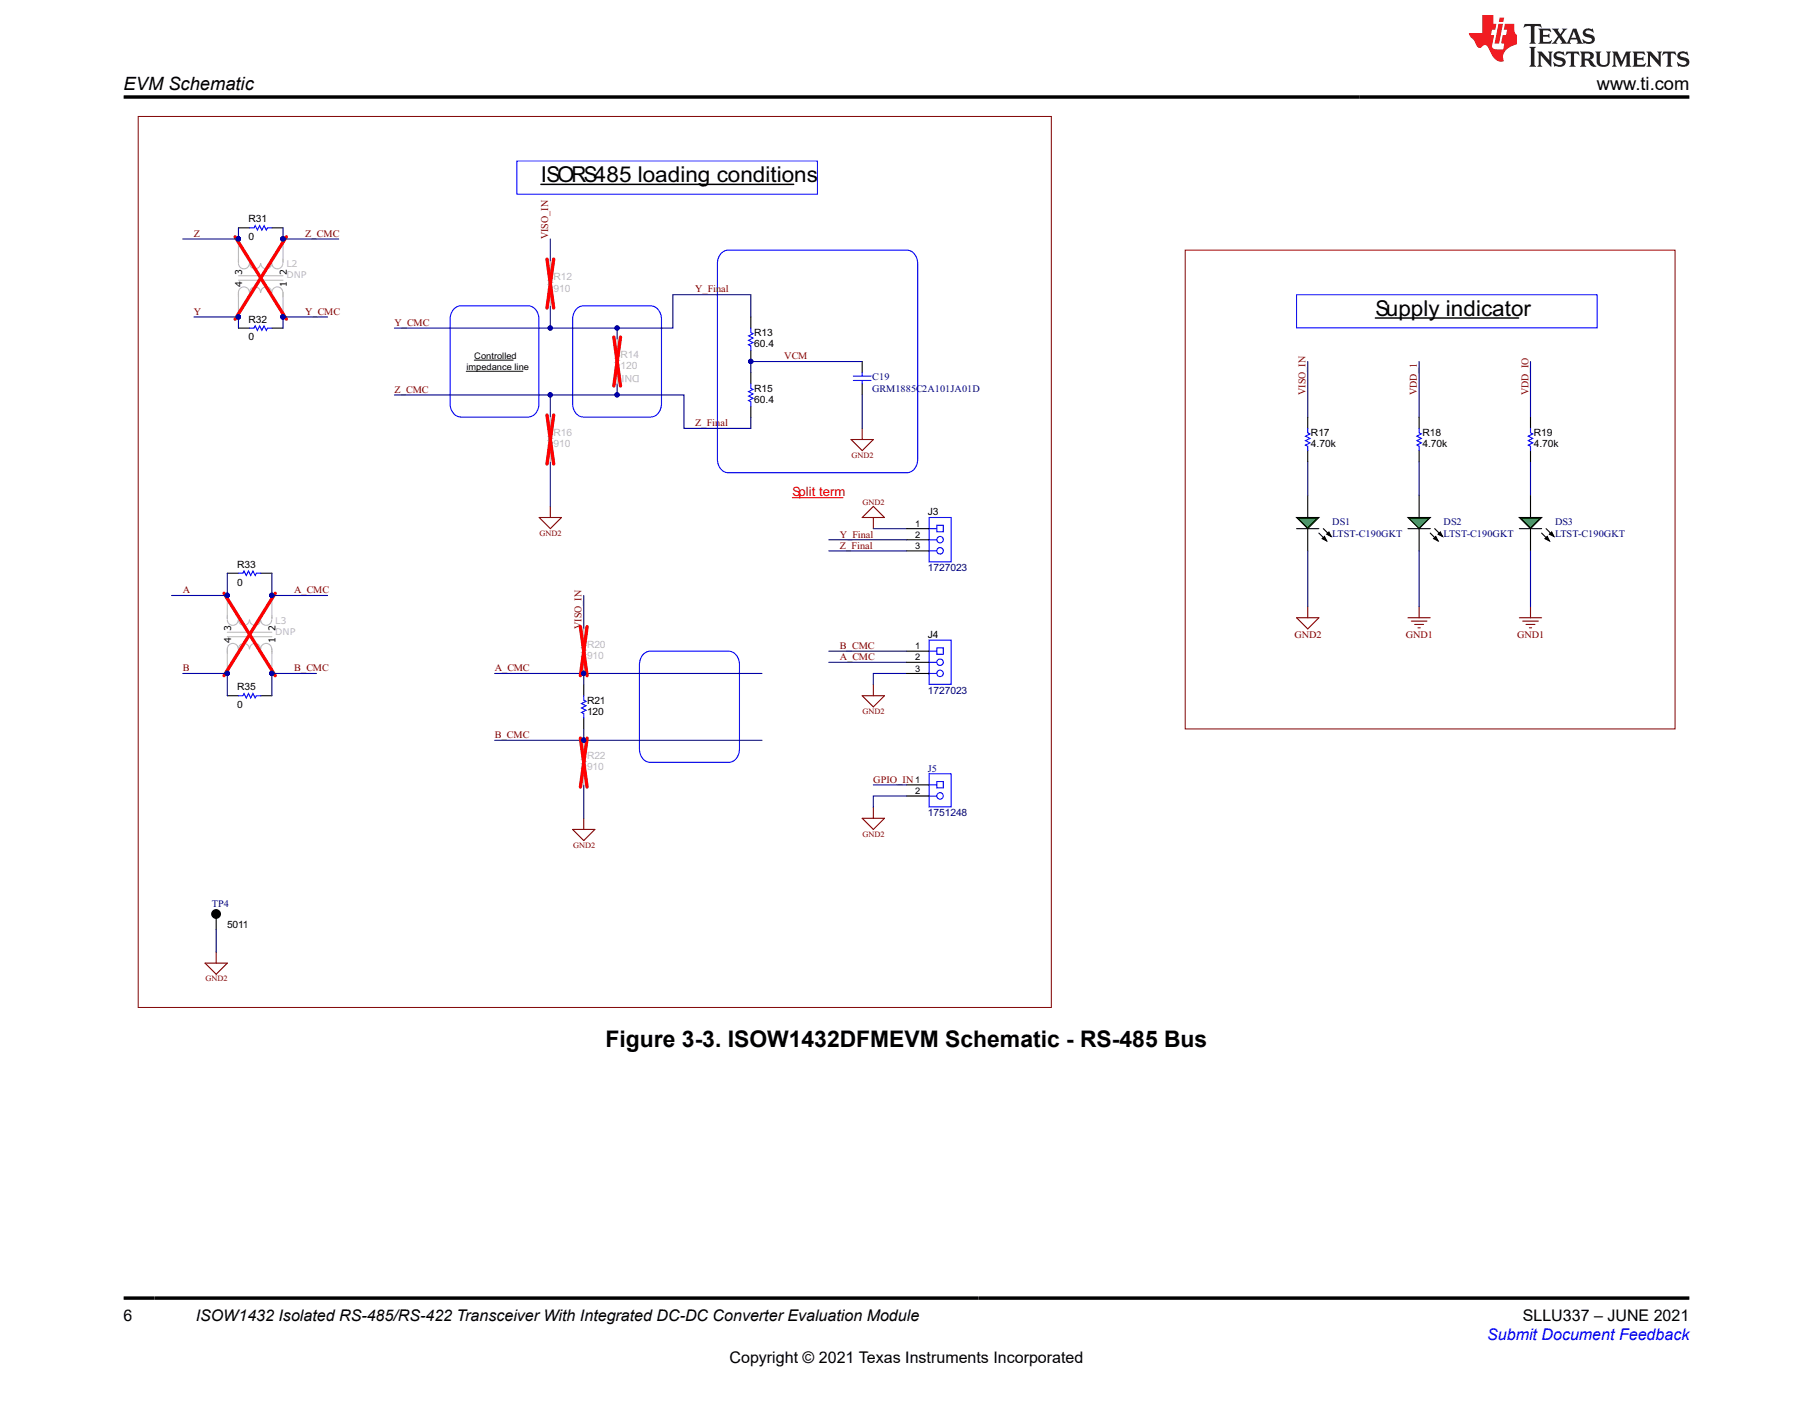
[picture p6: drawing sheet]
<svg xmlns="http://www.w3.org/2000/svg" width="279mm" height="216mm" viewBox="0 0 279 216" stroke-linecap="round" stroke-linejoin="round" font-family="sans-serif">
<path d="M111 39.2l.8-.6 .4-.1h27.6a1.91 1.91 0 0 1 1.6 2.1v30.2a1.91 1.91 0 0 1-1.6 2h-27.6a1.91 1.91 0 0 1-1.6-2v-30.2v-.5zM69.8 47.7l.8-.5 .4-.1h10.4a1.91 1.91 0 0 1 1.7 2.1v13a1.91 1.91 0 0 1-1.7 2.1h-10.4a1.91 1.91 0 0 1-1.6-2.1v-13v-.5zM88.7 47.7l.8-.5 .4-.1h10.4a1.91 1.91 0 0 1 1.6 2.1v13a1.91 1.91 0 0 1-1.6 2.1h-10.4a1.91 1.91 0 0 1-1.7-2.1v-13l.1-.5zM131.5 57.9h2.7M131.5 58.6h2.7M132.9 57.4v.5M132.9 58.6v.5M99 101l.8-.6h.4h12.1a1.91 1.91 0 0 1 1.7 2v13a1.91 1.91 0 0 1-1.7 2.1h-12.1a1.91 1.91 0 0 1-1.7-2.1v-13l.1-.5z" fill="none" stroke="#00f" stroke-width=".17"/>
<path d="M71.9 57.2h8.7M73.1 55.5h6" fill="none" stroke="#000" stroke-width=".15"/>
<path d="M132.9 55.7v1.7M132.9 59.1v1.8M218.7 76.3v3.5M218.7 81.5v3.4" fill="none" stroke="#000" stroke-width=".17"/>
<path d="M131.2 67.7h3.4l-1.7 1.7zM132.9 66v1.7" fill="none" stroke="#7f0000" stroke-width=".17"/>
<path d="M122.1 76.7h7.8" fill="none" stroke="#f00" stroke-width=".15"/>
<path d="M217 79.7h3.4l-1.7 1.8z" fill="#00be00"/>
<path d="M217 79.8h3.4l-1.7 1.7zM235.9 76.3v3.5M217 81.5h3.4M220.4 82.2l1.2 1.2M220.9 83l.4-.3 .3 .7zM221.1 81.5l1.2 1.2M221.6 82.3l.4-.3 .3 .7zM235.9 81.5v3.4" fill="none" stroke="#000" stroke-width=".17"/>
<path d="M221.3 82.7l.3 .7-.7-.4zM222 82l.3 .7-.7-.4z" fill="#000"/>
<path d="M217 95.2h3.4M217.5 95.7h2.4M218 96.2h1.4M218.5 96.7h.4M218.7 93.5v1.7" fill="none" stroke="#7f0000" stroke-width=".17"/>
<path d="M234.1 79.7h3.5l-1.7 1.8z" fill="#00be00"/>
<path d="M201.5 76.3v3.5M234.1 79.8h3.5l-1.7 1.7zM201.5 81.5v3.4M234.1 81.5h3.5M237.6 82.2l1.2 1.2M238.3 81.5l1.2 1.2M238.4 82.7l.4 .7-.7-.4zM239.1 82l.4 .7-.7-.4z" fill="none" stroke="#000" stroke-width=".17"/>
<path d="M238.4 82.7l.4 .7-.7-.4zM239.1 82l.4 .7-.7-.4z" fill="#000"/>
<path d="M234.1 95.2h3.5M234.7 95.7h2.4M235.2 96.2h1.4M235.7 96.7h.3M235.9 93.5v1.7" fill="none" stroke="#7f0000" stroke-width=".17"/>
<path d="M199.8 79.7h3.5l-1.8 1.8z" fill="#00be00"/>
<path d="M199.8 79.8h3.5l-1.8 1.7zM199.8 81.5h3.5M203.3 82.2l1.2 1.2M203.9 81.5l1.2 1.2M204.1 82.7l.4 .7-.7-.4zM204.8 82l.3 .7-.6-.4z" fill="none" stroke="#000" stroke-width=".17"/>
<path d="M204.1 82.7l.4 .7-.7-.4zM204.8 82l.3 .7-.6-.4z" fill="#000"/>
<path d="M83.1 79.8h3.4l-1.7 1.7zM84.8 78v1.7M199.8 95.2h3.5l-1.8 1.7zM201.5 93.5v1.7M88.2 127.8h3.5l-1.7 1.7zM90 126.1v1.7" fill="none" stroke="#7f0000" stroke-width=".17"/>
<path d="M79.7 24.8h46.3v5.1h-46.3zM199.8 45.4h46.3v5.1h-46.3z" fill="none" stroke="#00f" stroke-width=".15"/>
<path d="M83.4 28.4h38.9M212 49h22" fill="none" stroke="#000" stroke-width=".23"/>
<path d="M21.3 17.9h140.7v137.4h-140.7zM182.7 38.5h75.4v73.8h-75.4z" fill="none" stroke="#7f0000" stroke-width=".15"/>
<path d="M36.7 36.8v3.5" fill="none" stroke="#bfbdbb" stroke-width=".17"/>
<circle cx="36.7" cy="36.8" r=".33" fill="#00007f"/>
<circle cx="36.7" cy="36.8" r=".33" fill="none" stroke="#00007f" stroke-width=".15"/>
<path d="M43.6 36.8v3.5" fill="none" stroke="#bfbdbb" stroke-width=".17"/>
<circle cx="43.6" cy="36.8" r=".33" fill="#00007f"/>
<circle cx="43.6" cy="36.8" r=".33" fill="none" stroke="#00007f" stroke-width=".15"/>
<path d="M43.6 45.4v3.4" fill="none" stroke="#bfbdbb" stroke-width=".17"/>
<circle cx="43.6" cy="48.8" r=".33" fill="#00007f"/>
<circle cx="43.6" cy="48.8" r=".33" fill="none" stroke="#00007f" stroke-width=".15"/>
<path d="M36.7 45.4v3.4" fill="none" stroke="#bfbdbb" stroke-width=".17"/>
<circle cx="36.7" cy="48.8" r=".33" fill="#00007f"/>
<circle cx="36.7" cy="48.8" r=".33" fill="none" stroke="#00007f" stroke-width=".15"/>
<path d="M36.7 39.9v.5M43.6 39.9v.5M36.7 43.2h6.9M36.7 42.5h6.9M40.1 45.1a.86 .86 0 0 0-.8-.9 .86 .86 0 0 0-.9 .9 .84 .84 0 0 0-.8-.9 .84 .84 0 0 0-.8 .9l-.1 .7M40.1 40.6a.86 .86 0 0 1-.8 .8 .86 .86 0 0 1-.9-.8 .84 .84 0 0 1-.8 .8 .84 .84 0 0 1-.9-.8M41.9 40.6a.84 .84 0 0 1-.9 .8 .84 .84 0 0 1-.8-.8M41.9 45.1a.84 .84 0 0 0-.9-.9 .84 .84 0 0 0-.8 .9M43.6 45.1a.84 .84 0 0 0-.9-.9 .84 .84 0 0 0-.8 .9M43.6 40.6a.84 .84 0 0 1-.9 .8 .84 .84 0 0 1-.8-.8M43.6 45.1v.7" fill="none" stroke="#bfbdbb" stroke-width=".17"/>
<path d="M36.2 36.5l7.9 12.7M44.1 36.5l-7.9 12.7" fill="none" stroke="#f00" stroke-width=".51"/>
<circle cx="36.7" cy="36.8" r=".33" fill="#00007f"/>
<circle cx="36.7" cy="36.8" r=".33" fill="none" stroke="#00007f" stroke-width=".15"/>
<circle cx="43.6" cy="36.8" r=".33" fill="#00007f"/>
<circle cx="43.6" cy="36.8" r=".33" fill="none" stroke="#00007f" stroke-width=".15"/>
<circle cx="43.6" cy="48.8" r=".33" fill="#00007f"/>
<circle cx="43.6" cy="48.8" r=".33" fill="none" stroke="#00007f" stroke-width=".15"/>
<circle cx="36.7" cy="48.8" r=".33" fill="#00007f"/>
<circle cx="36.7" cy="48.8" r=".33" fill="none" stroke="#00007f" stroke-width=".15"/>
<path d="M134.6 78l1.7 1.8h-3.4zM134.6 79.8v1.7M132.9 107.2h3.4l-1.7 1.7zM134.6 105.5v1.7" fill="none" stroke="#7f0000" stroke-width=".17"/>
<path d="M35 91.8v3.4" fill="none" stroke="#bfbdbb" stroke-width=".17"/>
<circle cx="35" cy="91.8" r=".33" fill="#00007f"/>
<circle cx="35" cy="91.8" r=".33" fill="none" stroke="#00007f" stroke-width=".15"/>
<path d="M41.9 91.8v3.4" fill="none" stroke="#bfbdbb" stroke-width=".17"/>
<circle cx="41.9" cy="91.8" r=".33" fill="#00007f"/>
<circle cx="41.9" cy="91.8" r=".33" fill="none" stroke="#00007f" stroke-width=".15"/>
<path d="M41.9 100.4v3.4" fill="none" stroke="#bfbdbb" stroke-width=".17"/>
<circle cx="41.9" cy="103.8" r=".33" fill="#00007f"/>
<circle cx="41.9" cy="103.8" r=".33" fill="none" stroke="#00007f" stroke-width=".15"/>
<path d="M35 100.4v3.4" fill="none" stroke="#bfbdbb" stroke-width=".17"/>
<circle cx="35" cy="103.8" r=".33" fill="#00007f"/>
<circle cx="35" cy="103.8" r=".33" fill="none" stroke="#00007f" stroke-width=".15"/>
<path d="M35 98.1h6.9M35 97.4h6.9M35 94.9v.5M36.7 95.5a.84 .84 0 0 1-.8 .9 .84 .84 0 0 1-.9-.9M40.1 95.5a.86 .86 0 0 1-.8 .9 .86 .86 0 0 1-.9-.9 .84 .84 0 0 1-.8 .9 .84 .84 0 0 1-.9-.9M41.9 95.5a.84 .84 0 0 1-.9 .9 .84 .84 0 0 1-.8-.9M41.9 94.9v.5M36.7 100a.84 .84 0 0 0-.8-.9 .84 .84 0 0 0-.9 .9v.7M40.1 100a.86 .86 0 0 0-.8-.8 .86 .86 0 0 0-.9 .8 .84 .84 0 0 0-.8-.9 .84 .84 0 0 0-.8 .9M41.9 100a.84 .84 0 0 0-.9-.9 .84 .84 0 0 0-.8 .9M41.9 100v.7" fill="none" stroke="#bfbdbb" stroke-width=".17"/>
<path d="M34.5 91.4l7.9 12.7M42.4 91.4l-7.9 12.7" fill="none" stroke="#f00" stroke-width=".51"/>
<circle cx="35" cy="91.8" r=".33" fill="#00007f"/>
<circle cx="35" cy="91.8" r=".33" fill="none" stroke="#00007f" stroke-width=".15"/>
<circle cx="41.9" cy="91.8" r=".33" fill="#00007f"/>
<circle cx="41.9" cy="91.8" r=".33" fill="none" stroke="#00007f" stroke-width=".15"/>
<circle cx="41.9" cy="103.8" r=".33" fill="#00007f"/>
<circle cx="41.9" cy="103.8" r=".33" fill="none" stroke="#00007f" stroke-width=".15"/>
<circle cx="35" cy="103.8" r=".33" fill="#00007f"/>
<circle cx="35" cy="103.8" r=".33" fill="none" stroke="#00007f" stroke-width=".15"/>
<path d="M95.1 59.1v1.8" fill="none" stroke="#00007f" stroke-width=".17"/>
<circle cx="95.1" cy="60.8" r=".33" fill="#00007f"/>
<circle cx="95.1" cy="60.8" r=".33" fill="none" stroke="#00007f" stroke-width=".15"/>
<path d="M132.9 55.7h-17.2v1.7M132.9 60.9v5.1" fill="none" stroke="#00007f" stroke-width=".17"/>
<circle cx="115.7" cy="55.7" r=".33" fill="#00007f"/>
<circle cx="115.7" cy="55.7" r=".33" fill="none" stroke="#00007f" stroke-width=".15"/>
<g fill="none" stroke="#00007f" stroke-width=".17">
<path d="M84.8 36.8v3.5M201.5 55.7v8.6M218.7 55.7v8.6M235.9 55.7v8.6M84.8 60.9v3.4M201.5 71.2v5.1M218.7 71.2v5.1M235.9 71.2v5.1M90 91.8v5.1M201.5 84.9v8.6M218.7 84.9v8.6M235.9 84.9v8.6"/>
<path d="M90 121v5.1"/>
</g>
<circle cx="84.8" cy="60.8" r=".33" fill="#00007f"/>
<circle cx="84.8" cy="60.8" r=".33" fill="none" stroke="#00007f" stroke-width=".15"/>
<path d="M43.6 48.8h6.9M84.8 71.2v6.8M127.7 83.2h12M134.6 81.5h5.1" fill="none" stroke="#00007f" stroke-width=".17"/>
<circle cx="43.6" cy="48.8" r=".33" fill="#00007f"/>
<circle cx="43.6" cy="48.8" r=".33" fill="none" stroke="#00007f" stroke-width=".15"/>
<path d="M28.2 36.8h8.5" fill="none" stroke="#00007f" stroke-width=".17"/>
<circle cx="36.7" cy="36.8" r=".33" fill="#00007f"/>
<circle cx="36.7" cy="36.8" r=".33" fill="none" stroke="#00007f" stroke-width=".15"/>
<path d="M29.9 48.8h6.8" fill="none" stroke="#00007f" stroke-width=".17"/>
<circle cx="36.7" cy="48.8" r=".33" fill="#00007f"/>
<circle cx="36.7" cy="48.8" r=".33" fill="none" stroke="#00007f" stroke-width=".15"/>
<path d="M84.8 47.1v3.5" fill="none" stroke="#00007f" stroke-width=".17"/>
<circle cx="84.8" cy="50.5" r=".33" fill="#00007f"/>
<circle cx="84.8" cy="50.5" r=".33" fill="none" stroke="#00007f" stroke-width=".15"/>
<path d="M95.1 50.6v1.7" fill="none" stroke="#00007f" stroke-width=".17"/>
<circle cx="95.1" cy="50.5" r=".33" fill="#00007f"/>
<circle cx="95.1" cy="50.5" r=".33" fill="none" stroke="#00007f" stroke-width=".15"/>
<path d="M43.6 36.8h8.6" fill="none" stroke="#00007f" stroke-width=".17"/>
<circle cx="43.6" cy="36.8" r=".33" fill="#00007f"/>
<circle cx="43.6" cy="36.8" r=".33" fill="none" stroke="#00007f" stroke-width=".15"/>
<path d="M115.7 48.8v-3.4h-12v5.2h-42.9" fill="none" stroke="#00007f" stroke-width=".17"/>
<circle cx="84.8" cy="50.5" r=".33" fill="#00007f"/>
<circle cx="84.8" cy="50.5" r=".33" fill="none" stroke="#00007f" stroke-width=".15"/>
<circle cx="95.1" cy="50.5" r=".33" fill="#00007f"/>
<circle cx="95.1" cy="50.5" r=".33" fill="none" stroke="#00007f" stroke-width=".15"/>
<path d="M60.8 60.9h44.6v5.1h10.3v-1.7" fill="none" stroke="#00007f" stroke-width=".17"/>
<circle cx="84.8" cy="60.8" r=".33" fill="#00007f"/>
<circle cx="84.8" cy="60.8" r=".33" fill="none" stroke="#00007f" stroke-width=".15"/>
<circle cx="95.1" cy="60.8" r=".33" fill="#00007f"/>
<circle cx="95.1" cy="60.8" r=".33" fill="none" stroke="#00007f" stroke-width=".15"/>
<path d="M127.7 84.9h12M41.9 103.8h6.9M127.7 100.4h12M127.7 102.1h12M139.7 103.8h-5.1v1.7" fill="none" stroke="#00007f" stroke-width=".17"/>
<circle cx="41.9" cy="103.8" r=".33" fill="#00007f"/>
<circle cx="41.9" cy="103.8" r=".33" fill="none" stroke="#00007f" stroke-width=".15"/>
<path d="M26.5 91.8h8.5" fill="none" stroke="#00007f" stroke-width=".17"/>
<circle cx="35" cy="91.8" r=".33" fill="#00007f"/>
<circle cx="35" cy="91.8" r=".33" fill="none" stroke="#00007f" stroke-width=".15"/>
<path d="M28.2 103.8h6.8" fill="none" stroke="#00007f" stroke-width=".17"/>
<circle cx="35" cy="103.8" r=".33" fill="#00007f"/>
<circle cx="35" cy="103.8" r=".33" fill="none" stroke="#00007f" stroke-width=".15"/>
<path d="M41.9 91.8h8.6" fill="none" stroke="#00007f" stroke-width=".17"/>
<circle cx="41.9" cy="91.8" r=".33" fill="#00007f"/>
<circle cx="41.9" cy="91.8" r=".33" fill="none" stroke="#00007f" stroke-width=".15"/>
<path d="M76.2 103.8h41.2" fill="none" stroke="#00007f" stroke-width=".17"/>
<circle cx="89.9" cy="103.8" r=".33" fill="#00007f"/>
<circle cx="89.9" cy="103.8" r=".33" fill="none" stroke="#00007f" stroke-width=".15"/>
<path d="M76.2 114.1h41.2" fill="none" stroke="#00007f" stroke-width=".17"/>
<circle cx="89.9" cy="114.1" r=".33" fill="#00007f"/>
<circle cx="89.9" cy="114.1" r=".33" fill="none" stroke="#00007f" stroke-width=".15"/>
<path d="M143.2 98.6h3.4v6.9h-3.4z" fill="#fff"/>
<path d="M143.2 98.6h3.4v6.9h-3.4zM143.2 102.1h1.2" fill="none" stroke="#00f" stroke-width=".17"/>
<circle cx="144.9" cy="102.1" r=".5" fill="#fff"/>
<g fill="none" stroke="#00f" stroke-width=".17">
<path d="M143.2 100.4h1.2M143.2 103.8h1.2"/>
<circle cx="144.9" cy="102.1" r=".5"/>
</g>
<path d="M139.7 100.4h3.5M139.7 102.1h3.5" fill="none" stroke="#000" stroke-width=".17"/>
<circle cx="144.9" cy="103.8" r=".5" fill="#fff"/>
<circle cx="144.9" cy="103.8" r=".5" fill="none" stroke="#00f" stroke-width=".17"/>
<path d="M139.7 103.8h3.5" fill="none" stroke="#000" stroke-width=".17"/>
<path d="M144.4 99.8h1v1h-1z" fill="#fff"/>
<path d="M144.4 99.8h1v1h-1z" fill="none" stroke="#00f" stroke-width=".17"/>
<path d="M143.2 79.7h3.4v6.9h-3.4z" fill="#fff"/>
<path d="M143.2 79.8h3.4v6.8h-3.4zM143.2 83.2h1.2" fill="none" stroke="#00f" stroke-width=".17"/>
<circle cx="144.9" cy="83.2" r=".5" fill="#fff"/>
<g fill="none" stroke="#00f" stroke-width=".17">
<path d="M143.2 81.5h1.2M143.2 84.9h1.2"/>
<circle cx="144.9" cy="83.2" r=".5"/>
</g>
<path d="M139.7 81.5h3.5M139.7 83.2h3.5" fill="none" stroke="#000" stroke-width=".17"/>
<circle cx="144.9" cy="84.9" r=".5" fill="#fff"/>
<circle cx="144.9" cy="84.9" r=".5" fill="none" stroke="#00f" stroke-width=".17"/>
<path d="M139.7 84.9h3.5" fill="none" stroke="#000" stroke-width=".17"/>
<path d="M144.4 81h1v.9h-1z" fill="#fff"/>
<path d="M144.4 81h1v.9h-1z" fill="none" stroke="#00f" stroke-width=".17"/>
<path d="M143.2 119.2h3.4v5.2h-3.4z" fill="#fff"/>
<path d="M143.2 119.2h3.4v5.2h-3.4zM143.2 122.7h1.2" fill="none" stroke="#00f" stroke-width=".17"/>
<circle cx="144.9" cy="122.7" r=".5" fill="#fff"/>
<g fill="none" stroke="#00f" stroke-width=".17">
<path d="M143.2 121h1.2"/>
<circle cx="144.9" cy="122.7" r=".5"/>
</g>
<path d="M139.7 121h3.5M139.7 122.7h3.5" fill="none" stroke="#000" stroke-width=".17"/>
<path d="M144.4 120.4h1v1h-1z" fill="#fff"/>
<path d="M144.4 120.4h1v1h-1z" fill="none" stroke="#00f" stroke-width=".17"/>
<path d="M132.9 126.1h3.4l-1.7 1.7zM134.6 124.4v1.7M31.6 148.4h3.4l-1.7 1.7zM33.3 146.7v1.7" fill="none" stroke="#7f0000" stroke-width=".17"/>
<path d="M134.6 121h5.1M139.7 122.7h-5.1v1.7M33.3 143.3v3.4" fill="none" stroke="#00007f" stroke-width=".17"/>
<path d="M84.8 40.3v2.4l.4 .1-.7 .4 .7 .3-.7 .4 .7 .3-.7 .4 .3 .1v2.4M95.1 52.3v2.4l.4 .2-.7 .3 .7 .3-.7 .4 .7 .3-.7 .4 .3 .1v2.4M84.8 64.3v2.4l.4 .2-.7 .3 .7 .4-.7 .3 .7 .3-.7 .4 .3 .2v2.4M90 96.9v1.7M90 102.1v1.7" fill="none" stroke="#bfbdbb" stroke-width=".17"/>
<path d="M84.3 39.9l1 7.6M85.3 39.9l-1 7.6M94.6 51.9l1 7.6M95.6 51.9l-1 7.6M84.3 64l1 7.5M85.3 64l-1 7.5" fill="none" stroke="#f00" stroke-width=".51"/>
<circle cx="33.3" cy="140.8" r=".67" fill="#000"/>
<g fill="none" stroke="#000" stroke-width=".17">
<path d="M33.3 141.6v1.7"/>
<circle cx="33.3" cy="140.8" r=".67"/>
</g>
<circle cx="89.9" cy="103.8" r=".33" fill="#00007f"/>
<circle cx="89.9" cy="103.8" r=".33" fill="none" stroke="#00007f" stroke-width=".15"/>
<path d="M90 98.6v.7l.3 .2-.7 .3 .7 .4-.7 .3 .7 .4-.7 .3 .4 .2v.7" fill="none" stroke="#bfbdbb" stroke-width=".17"/>
<path d="M89.4 96.6l1.1 7.5M90.5 96.6l-1.1 7.5" fill="none" stroke="#f00" stroke-width=".51"/>
<circle cx="89.9" cy="103.8" r=".33" fill="#00007f"/>
<circle cx="89.9" cy="103.8" r=".33" fill="none" stroke="#00007f" stroke-width=".15"/>
<path d="M90 114.1v1.7" fill="none" stroke="#bfbdbb" stroke-width=".17"/>
<circle cx="89.9" cy="114.1" r=".33" fill="#00007f"/>
<circle cx="89.9" cy="114.1" r=".33" fill="none" stroke="#00007f" stroke-width=".15"/>
<path d="M90 115.8v.7l.3 .2-.7 .3 .7 .3-.7 .4 .7 .3-.7 .4 .4 .1v2.5" fill="none" stroke="#bfbdbb" stroke-width=".17"/>
<path d="M89.4 113.7l1.1 7.6M90.5 113.7l-1.1 7.6" fill="none" stroke="#f00" stroke-width=".51"/>
<circle cx="89.9" cy="114.1" r=".33" fill="#00007f"/>
<circle cx="89.9" cy="114.1" r=".33" fill="none" stroke="#00007f" stroke-width=".15"/>
<path d="M90 105.5v1.7M90 110.7v1.7" fill="none" stroke="#000" stroke-width=".17"/>
<path d="M90 107.2v.7l.3 .2-.7 .3 .7 .4-.7 .3 .7 .4-.7 .3 .4 .2v.7" fill="none" stroke="#00f" stroke-width=".17"/>
<path d="M90 103.8v1.7" fill="none" stroke="#00007f" stroke-width=".17"/>
<circle cx="89.9" cy="103.8" r=".33" fill="#00007f"/>
<circle cx="89.9" cy="103.8" r=".33" fill="none" stroke="#00007f" stroke-width=".15"/>
<path d="M90 112.4v1.7" fill="none" stroke="#00007f" stroke-width=".17"/>
<circle cx="89.9" cy="114.1" r=".33" fill="#00007f"/>
<circle cx="89.9" cy="114.1" r=".33" fill="none" stroke="#00007f" stroke-width=".15"/>
<path d="M36.7 35.1h1.8M41.9 35.1h1.7M36.7 50.6h1.8M41.9 50.6h1.7M35 88.3h1.7M40.2 88.3h1.7M35 107.2h1.7M40.2 107.2h1.7" fill="none" stroke="#000" stroke-width=".17"/>
<path d="M38.5 35.1h.7l.1-.3 .4 .7 .3-.7 .4 .7 .3-.7 .3 .7 .2-.4h.7M38.5 50.6h.7l.1-.4 .4 .7 .3-.7 .4 .7 .3-.7 .3 .7 .2-.3h.7M36.7 88.3h.7l.2-.3 .4 .7 .3-.7 .3 .7 .4-.7 .3 .7 .2-.4h.7M36.7 107.2h.7l.2-.3 .4 .7 .3-.7 .3 .7 .4-.7 .3 .7 .2-.4h.7" fill="none" stroke="#00f" stroke-width=".17"/>
<path d="M43.6 35.1v1.7" fill="none" stroke="#00007f" stroke-width=".17"/>
<circle cx="43.6" cy="36.8" r=".33" fill="#00007f"/>
<circle cx="43.6" cy="36.8" r=".33" fill="none" stroke="#00007f" stroke-width=".15"/>
<path d="M36.7 35.1v1.7" fill="none" stroke="#00007f" stroke-width=".17"/>
<circle cx="36.7" cy="36.8" r=".33" fill="#00007f"/>
<circle cx="36.7" cy="36.8" r=".33" fill="none" stroke="#00007f" stroke-width=".15"/>
<path d="M36.7 48.8v1.8" fill="none" stroke="#00007f" stroke-width=".17"/>
<circle cx="36.7" cy="48.8" r=".33" fill="#00007f"/>
<circle cx="36.7" cy="48.8" r=".33" fill="none" stroke="#00007f" stroke-width=".15"/>
<path d="M43.6 48.8v1.8" fill="none" stroke="#00007f" stroke-width=".17"/>
<circle cx="43.6" cy="48.8" r=".33" fill="#00007f"/>
<circle cx="43.6" cy="48.8" r=".33" fill="none" stroke="#00007f" stroke-width=".15"/>
<path d="M41.9 103.8v3.4" fill="none" stroke="#00007f" stroke-width=".17"/>
<circle cx="41.9" cy="103.8" r=".33" fill="#00007f"/>
<circle cx="41.9" cy="103.8" r=".33" fill="none" stroke="#00007f" stroke-width=".15"/>
<path d="M35 103.8v3.4" fill="none" stroke="#00007f" stroke-width=".17"/>
<circle cx="35" cy="103.8" r=".33" fill="#00007f"/>
<circle cx="35" cy="103.8" r=".33" fill="none" stroke="#00007f" stroke-width=".15"/>
<path d="M35 88.3v3.5" fill="none" stroke="#00007f" stroke-width=".17"/>
<circle cx="35" cy="91.8" r=".33" fill="#00007f"/>
<circle cx="35" cy="91.8" r=".33" fill="none" stroke="#00007f" stroke-width=".15"/>
<path d="M41.9 88.3v3.5" fill="none" stroke="#00007f" stroke-width=".17"/>
<circle cx="41.9" cy="91.8" r=".33" fill="#00007f"/>
<circle cx="41.9" cy="91.8" r=".33" fill="none" stroke="#00007f" stroke-width=".15"/>
<path d="M115.7 48.8v1.8M115.7 54v1.7M115.7 57.4v1.7M115.7 62.6v1.7M201.5 64.3v1.7M201.5 69.4v1.8M218.7 64.3v1.7M218.7 69.4v1.8M235.9 64.3v1.7M235.9 69.4v1.8" fill="none" stroke="#000" stroke-width=".17"/>
<path d="M115.7 59.1v.7l.4 .2-.7 .4 .7 .3-.7 .3 .7 .4-.7 .3 .3 .2v.7M201.5 66v.7l.4 .2-.7 .3 .7 .4-.7 .3 .7 .3-.7 .4 .3 .2v.6M218.7 66v.7l.3 .2-.6 .3 .6 .4-.6 .3 .6 .3-.6 .4 .3 .2v.6M235.9 66v.7l.3 .2-.7 .3 .7 .4-.7 .3 .7 .3-.7 .4 .4 .2v.6" fill="none" stroke="#00f" stroke-width=".17"/>
<circle cx="115.7" cy="55.7" r=".33" fill="#00007f"/>
<circle cx="115.7" cy="55.7" r=".33" fill="none" stroke="#00007f" stroke-width=".15"/>
<path d="M115.7 50.6v.7l.4 .1-.7 .4 .7 .3-.7 .4 .7 .3-.7 .3 .3 .2v.7" fill="none" stroke="#00f" stroke-width=".17"/>
<circle cx="115.7" cy="55.7" r=".33" fill="#00007f"/>
<circle cx="115.7" cy="55.7" r=".33" fill="none" stroke="#00007f" stroke-width=".15"/>
<path d="M235 3.7l-.2 .6a1.04 1.04 0 0 1 1.1-.3v2.4l-.2 .3h1l-.2-.3v-2.2a.65 .65 0 0 1 .9-.1l.2 .1-.2-.5zM237.1 4.4l.2 .4v1.6l-.2 .3h1.9l.1-.6a1.17 1.17 0 0 1-1.3 .3v-.7h.6l.4 .1v-.6l-.4 .2h-.6v-.6l.2-.1a1.36 1.36 0 0 1 1.1 .2l-.2-.5zM239.2 4.4l.9 1.2-.6 .8-.4 .3h.9l-.2-.2 .5-.7 .4 .7-.2 .2h1.6l-.2-.2 .2-.4h.9l.1 .4-.1 .2h.9l-.2-.3-.8-2h-.5l-.9 2.2-.9-1.1 .9-1.1h-.8l.2 .2-.4 .7-.4-.7 .2-.2zM242.5 4.8l.4 1h-.7zM244.2 4.6a.65 .65 0 0 0-.2 .7 .65 .65 0 0 0 .6 .4l.6 .2 .1 .2a.79 .79 0 0 1-.7 .4 .79 .79 0 0 1-.7-.5l.1 .7 .2-.1 .2 .1a.91 .91 0 0 0 .9 0 .91 .91 0 0 0 .4-.9 1.46 1.46 0 0 0-1.2-.6l-.2-.2 .1-.2a1.09 1.09 0 0 1 1.2 .2l-.2-.6-.1 .1h-.1a1.05 1.05 0 0 0-1 .1zM235.7 7.2l.2 .4v2.3l-.2 .4h1l-.2-.4v-2.3l.2-.4zM236.9 7.9l.2 .4v1.6l-.2 .4h.8l-.3-.4 .1-1.4 1.6 1.8v-2l.2-.4h-.7l.1 .3 .1 1.1-1.2-1.4zM239.7 8.1a.65 .65 0 0 0-.2 .7 .65 .65 0 0 0 .6 .4l.6 .2 .1 .3a.79 .79 0 0 1-.7 .3 .79 .79 0 0 1-.7-.5l.1 .8 .2-.1h.2a.91 .91 0 0 0 .9 0 .91 .91 0 0 0 .4-.9 1.46 1.46 0 0 0-1.2-.6l-.2-.2 .1-.2a1.09 1.09 0 0 1 1.2 .2l-.1-.6-.2 .1h-.1a1.07 1.07 0 0 0-1 .1zM241.4 7.9l-.1 .7a.63 .63 0 0 1 .8-.4v1.7l-.3 .4h1l-.2-.4v-1.7a.81 .81 0 0 1 .9 .3l-.2-.6zM243.5 7.9l.2 .4v1.6l-.2 .4h1l-.2-.2-.1-.8h.3a.87 .87 0 0 1 .6 .7 .64 .64 0 0 0 .9 .2l-.2-.1-.5-.7-.3-.2a.61 .61 0 0 0 .6-.6 .61 .61 0 0 0-.5-.6zM244.3 8.3l.1-.1a.47 .47 0 0 1 .5 .1 .47 .47 0 0 1 .1 .5l-.1 .2h-.7zM245.8 7.9l.2 .3a2.27 2.27 0 0 0 .4 1.9 1.04 1.04 0 0 0 1.7-.6v-1.3l.2-.3h-.8l.2 .4v1.2a.6 .6 0 0 1-.6 .5 .6 .6 0 0 1-.6-.5v-1.2l.3-.4zM248.4 7.9l.2 .4v1.6l-.2 .4h.8l-.3-.4v-1.5l.9 1.9 .9-1.9v1.5l-.3 .4h1l-.2-.4v-1.6l.2-.4h-.8l-.7 1.6-.6-1.6zM251.6 7.9l.2 .4v1.6l-.2 .4h1.9l.1-.6a1.17 1.17 0 0 1-1.3 .3v-.8h.6l.4 .2v-.7l-.4 .2h-.6v-.5l.2-.2a1.36 1.36 0 0 1 1.1 .3l-.2-.6zM253.7 7.9l.3 .4v1.6l-.3 .4h.8l-.2-.4v-1.4l1.6 1.8v-2l.2-.4h-.7l.2 .3v1.1l-1.2-1.4zM256.3 7.9l-.1 .7a.63 .63 0 0 1 .8-.4v1.7l-.3 .4h1l-.2-.4v-1.7a.81 .81 0 0 1 .9 .3l-.2-.6zM258.7 8.1a.65 .65 0 0 0-.2 .7 .65 .65 0 0 0 .6 .4l.6 .2 .2 .3a.79 .79 0 0 1-.7 .3 .79 .79 0 0 1-.7-.5l.1 .8 .2-.1h.1a.91 .91 0 0 0 1 0 .91 .91 0 0 0 .4-.9 1.46 1.46 0 0 0-1.3-.6l-.1-.2 .1-.2a1.09 1.09 0 0 1 1.2 .2l-.2-.6-.2 .1h-.1a1.06 1.06 0 0 0-1 .1z" fill="#231f20"/>
<path d="M228.4 2.3v2.8h-2a1.67 1.67 0 0 0 .7 1.1l.2 .2a1.21 1.21 0 0 0 .7 1l.3-.1a.59 .59 0 0 1 .5-.3 .59 .59 0 0 1 .5 .3l.2 .4a2.42 2.42 0 0 0 1.7 1.8l.5-.1a1.76 1.76 0 0 1 1.1-2.2l1-.4v-1.4a.91 .91 0 0 1-.4-.8v-.9h-1.5l-.2 .9h.6l-.2 .8h-.5l-.2 1v.3h.4l-.1 .9h-.7a.73 .73 0 0 1-1-.6l.3-1.6h-.5l.1-.8h.5l.2-.9h-.5v-1.4zM230.9 3.7l-.6 3h.7l.6-3zM231.1 2.7l-.1 .7h.7l.1-.7z" fill="#ed1c24"/>
<path d="M19 15h241.3M19 200h241.3" fill="none" stroke="#000" stroke-width=".53"/>
<text font-size="3.5" x="93.3" y="161.4">Figure 3-3. ISOW1432DFMEVM Schematic - RS-485 Bus</text>
<g font-size="3.4">
<text x="83.4" y="28">ISORS485 loading conditions</text>
<text x="212" y="48.6">Supply indicator</text>
</g>
<g font-size="2.8">
<text x="19" y="13.8">EVM Schematic</text>
<text x="246.1" y="13.8">www.ti.com</text>
</g>
<g font-size="2.5">
<text x="19" y="203.6">6</text>
<text x="30.2" y="203.6">ISOW1432 Isolated RS-485/RS-422 Transceiver With Integrated DC-DC Converter Evaluation Module</text>
<text x="234.7" y="203.6">SLLU337 – JUNE 2021</text>
<text x="112.4" y="210">Copyright © 2021 Texas Instruments Incorporated</text>
</g>
<text font-size="2.5" fill="#00f" x="229.2" y="206.5">Submit Document Feedback</text>
<text font-size="2" fill="#f00" x="122.1" y="76.5">Split term</text>
<g font-size="1.6" fill="#7f0000">
<text x="84.5" y="36.8" transform="rotate(-90 84.5 36.8)">VISO_IN</text>
<text x="201.2" y="60.9" transform="rotate(-90 201.2 60.9)">VISO_IN</text>
<text x="218.4" y="60.9" transform="rotate(-90 218.4 60.9)">VDD_1</text>
<text x="235.5" y="60.9" transform="rotate(-90 235.5 60.9)">VDD_IO</text>
<text x="89.6" y="96.9" transform="rotate(-90 89.6 96.9)">VISO_IN</text>
</g>
<g font-size="1.5">
<text x="38.3" y="34.3">R31</text>
<text x="38.3" y="37">0</text>
<text x="37.3" y="44.2" transform="rotate(-90 37.3 44.2)">4</text>
<text x="37.3" y="42.4" transform="rotate(-90 37.3 42.4)">3</text>
<text x="44.2" y="44.2" transform="rotate(-90 44.2 44.2)">1</text>
<text x="44.2" y="42.4" transform="rotate(-90 44.2 42.4)">2</text>
<text x="38.3" y="52.5">0</text>
<text x="38.3" y="49.7">R32</text>
<text x="116.2" y="53.5">60.4</text>
<text x="116.2" y="51.8">R13</text>
<text x="116.2" y="62.1">60.4</text>
<text x="116.2" y="60.4">R15</text>
<text x="202" y="69">4.70k</text>
<text x="202" y="67.2">R17</text>
<text x="219.2" y="69">4.70k</text>
<text x="219.2" y="67.2">R18</text>
<text x="236.4" y="69">4.70k</text>
<text x="236.4" y="67.2">R19</text>
<text x="143" y="79.4">J3</text>
<text x="36.6" y="87.5">R33</text>
<text x="36.6" y="90.2">0</text>
<text x="35.6" y="99.1" transform="rotate(-90 35.6 99.1)">4</text>
<text x="35.6" y="97.3" transform="rotate(-90 35.6 97.3)">3</text>
<text x="42.5" y="99.1" transform="rotate(-90 42.5 99.1)">1</text>
<text x="42.5" y="97.3" transform="rotate(-90 42.5 97.3)">2</text>
<text x="143" y="98.3">J4</text>
<text x="36.6" y="106.4">R35</text>
<text x="36.6" y="109.1">0</text>
<text x="90.5" y="110.1">120</text>
<text x="90.5" y="108.4">R21</text>
<text x="35" y="143">5011</text>
</g>
<g font-size="1.5" fill="#7f0000">
<text x="29.9" y="36.5">Z</text>
<text x="47" y="36.5">Z_CMC</text>
<text x="107.1" y="45.1">Y_Final</text>
<text x="29.9" y="48.5">Y</text>
<text x="47" y="48.5">Y_CMC</text>
<text x="60.8" y="50.2">Y_CMC</text>
<text x="120.9" y="55.4">VCM</text>
<text x="60.8" y="60.5">Z_CMC</text>
<text x="107.1" y="65.7">Z_Final</text>
<text x="129.4" y="82.9">Y_Final</text>
<text x="129.4" y="84.6">Z_Final</text>
<text x="28.2" y="91.4">A</text>
<text x="45.3" y="91.4">A_CMC</text>
<text x="129.4" y="101.7">A_CMC</text>
<text x="129.4" y="100">B_CMC</text>
<text x="199.5" y="98.3">GND2</text>
<text x="216.6" y="98.3">GND1</text>
<text x="233.8" y="98.3">GND1</text>
<text x="28.2" y="103.5">B</text>
<text x="45.3" y="103.5">B_CMC</text>
<text x="76.2" y="103.5">A_CMC</text>
<text x="76.2" y="113.8">B_CMC</text>
<text x="134.6" y="120.6">GPIO_IN 1</text>
</g>
<g font-size="1.5" fill="#bfbdbb">
<text x="85.3" y="44.9">910</text>
<text x="85.3" y="43.2">R12</text>
<text x="95.6" y="56.9">120</text>
<text x="95.6" y="55.2">R14</text>
<text x="98.5" y="57.8" transform="rotate(-180 98.5 57.8)">DNI</text>
<text x="85.3" y="69">910</text>
<text x="85.3" y="67.2">R16</text>
<text x="90.5" y="101.6">910</text>
<text x="90.5" y="99.8">R20</text>
<text x="90.5" y="118.7">910</text>
<text x="90.5" y="117">R22</text>
</g>
<g font-size="1.5" fill="#00007f">
<text x="134.4" y="58.6">C19</text>
<text x="134.4" y="60.3">GRM1885C2A101JA01D</text>
<text x="205.3" y="81">DS1</text>
<text x="205.3" y="82.7">LTST-C190GKT</text>
<text x="222.5" y="81">DS2</text>
<text x="222.5" y="82.7">LTST-C190GKT</text>
<text x="239.6" y="81">DS3</text>
<text x="239.6" y="82.7">LTST-C190GKT</text>
<text x="143" y="88">1727023</text>
<text x="143" y="106.9">1727023</text>
<text x="143" y="118.9">J5</text>
<text x="143" y="125.8">1751248</text>
<text x="32.6" y="139.8">TP4</text>
</g>
<g font-size="1.4" fill="#bfbdbb">
<text x="44.1" y="41.2">L2</text>
<text x="44.1" y="42.9">DNP</text>
<text x="42.4" y="96.1">L3</text>
<text x="42.4" y="97.8">DNP</text>
</g>
<g font-size="1.4">
<text x="71.9" y="57.1">impedance line</text>
<text x="73.1" y="55.3">Controlled</text>
<text x="141" y="81.2">1</text>
<text x="141" y="82.9">2</text>
<text x="141" y="84.6">3</text>
<text x="141" y="100.1">1</text>
<text x="141" y="101.8">2</text>
<text x="141" y="103.5">3</text>
<text x="141" y="122.4">2</text>
</g>
<g font-size="1.3" fill="#7f0000">
<text x="131.2" y="70.6">GND2</text>
<text x="132.9" y="77.8">GND2</text>
<text x="83.2" y="82.6">GND2</text>
<text x="132.9" y="110">GND2</text>
<text x="88.3" y="130.7">GND2</text>
<text x="132.9" y="128.9">GND2</text>
<text x="31.7" y="151.2">GND2</text>
</g>
</svg>
